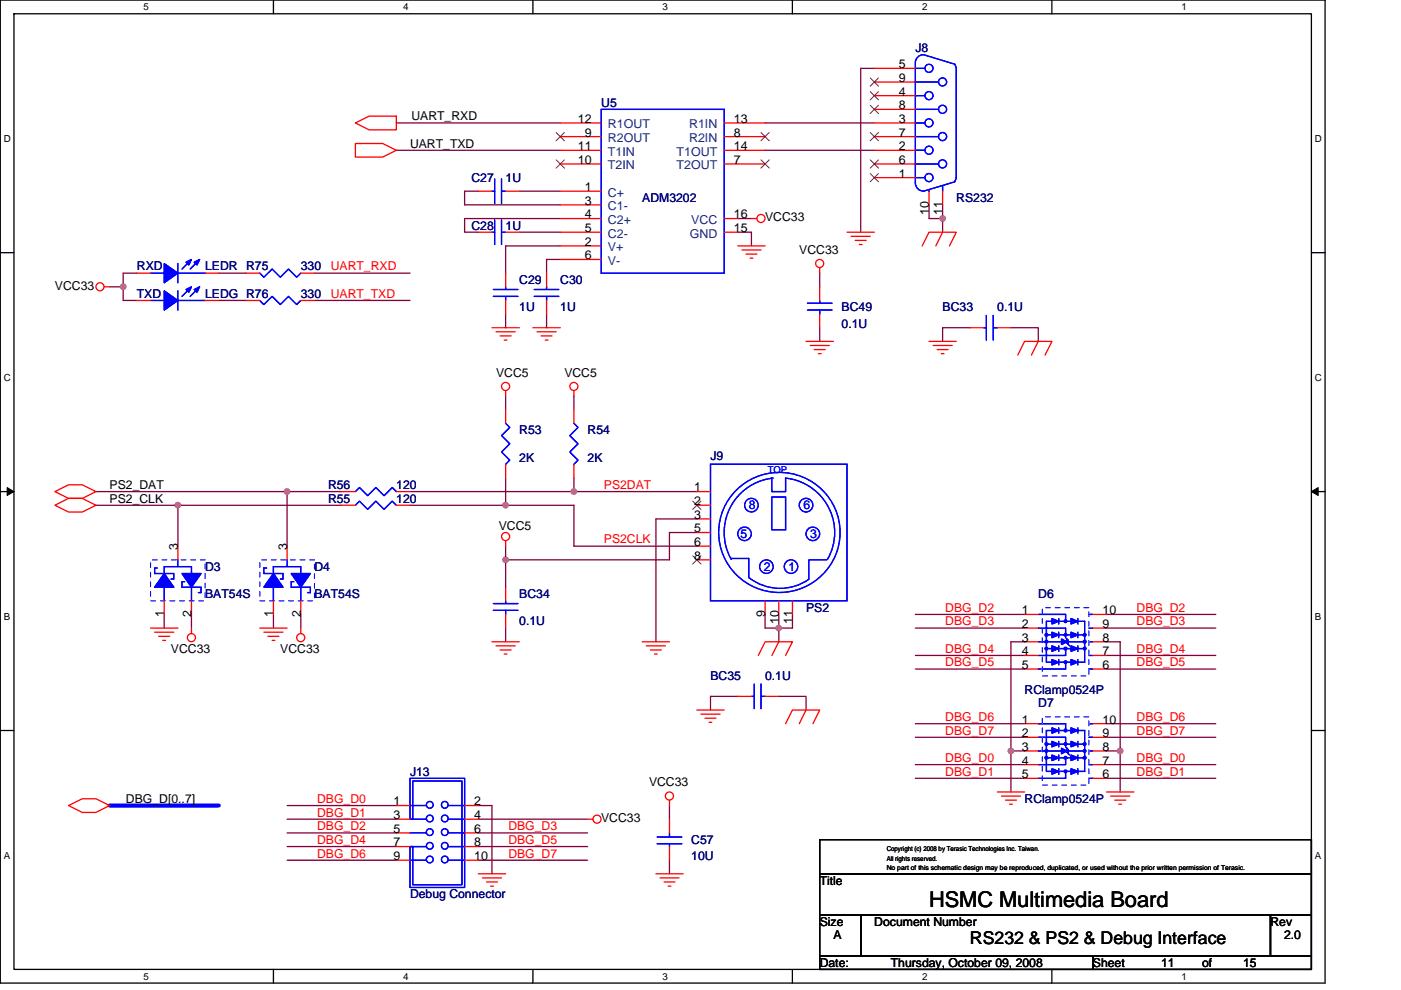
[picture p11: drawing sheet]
<svg xmlns="http://www.w3.org/2000/svg" width="297mm" height="210mm" viewBox="0 0 297 210" stroke-linecap="round" stroke-linejoin="round" font-family="sans-serif">
<path d="M.1 0h280.8v208.5h-280.8zM3 2.9h275v202.7h-275z" fill="none" stroke="#000" stroke-width=".28"/>
<g fill="#fff">
<path d="M30.5 .3h1.1v2.3h-1.1z"/>
<path d="M30.5 205.9h1.1v2.3h-1.1z"/>
</g>
<path d="M58 0v2.9M58 205.6v2.9" fill="none" stroke="#000" stroke-width=".28"/>
<g fill="#fff">
<path d="M85.5 .3h1.1v2.3h-1.1z"/>
<path d="M85.5 205.9h1.1v2.3h-1.1z"/>
</g>
<path d="M113 0v2.9M113 205.6v2.9" fill="none" stroke="#000" stroke-width=".28"/>
<g fill="#fff">
<path d="M140.5 .3h1.1v2.3h-1.1z"/>
<path d="M140.5 205.9h1.1v2.3h-1.1z"/>
</g>
<path d="M168 0v2.9M168 205.6v2.9" fill="none" stroke="#000" stroke-width=".28"/>
<g fill="#fff">
<path d="M195.5 .3h1.2v2.3h-1.2z"/>
<path d="M195.5 205.9h1.2v2.3h-1.2z"/>
</g>
<path d="M223 0v2.9M223 205.6v2.9" fill="none" stroke="#000" stroke-width=".28"/>
<g fill="#fff">
<path d="M250.5 .3h1.2v2.3h-1.2z"/>
<path d="M250.5 205.9h1.2v2.3h-1.2z"/>
<path d="M.8 28.3h1.5v2.3h-1.5z"/>
<path d="M278.8 28.3h1.5v2.3h-1.5z"/>
<path d="M.8 78.9h1.5v2.3h-1.5z"/>
<path d="M278.8 78.9h1.5v2.3h-1.5z"/>
</g>
<path d="M.1 53.6h2.9M278 53.6h2.9" fill="none" stroke="#000" stroke-width=".28"/>
<g fill="#fff">
<path d="M.8 129.6h1.4v2.3h-1.4z"/>
<path d="M278.8 129.6h1.4v2.3h-1.4z"/>
</g>
<path d="M.1 104.3h2.9M278 104.3h2.9" fill="none" stroke="#000" stroke-width=".28"/>
<path d="M1.5 103.4l1.5 .9-1.5 .8zM278 104.3l1.5-.9v1.7z" fill="#000" stroke="#000" stroke-width=".21"/>
<g fill="#fff">
<path d="M.8 180.3h1.4v2.3h-1.4z"/>
<path d="M278.8 180.3h1.4v2.3h-1.4z"/>
</g>
<path d="M.1 154.9h2.9M278 154.9h2.9M173.8 178.1h104.2v7.2h-104.2zM173.8 194h8.7v8.7h-8.7zM173.8 185.3h104.2v8.7h-104.2zM182.5 194h86.9v8.7h-86.9zM269.4 194h8.6v8.7h-8.6zM173.8 202.7h57.9v2.9h-57.9zM231.7 202.7h46.3v2.9h-46.3z" fill="none" stroke="#000" stroke-width=".28"/>
<g fill="none" stroke="#800040" stroke-width=".28">
<path d="M185.4 14.5h-2.9v34.8M84 26.1h34.8M84 31.9h34.8M162.2 26.1h23.2M162.2 31.9h23.2M29 57.9h-2.9v2.9M46.4 57.9h5.8M66.7 57.9h20.2M101.4 40.6h-2.9v2.9h20.3M110.1 49.3h8.7M110.1 40.6h8.7M118.8 46.4h-20.3v2.9h2.9"/>
<path d="M118.8 52.2h-11.6v5.7M118.8 55h-2.9v2.9M156.4 49.3h2.9v2.9M156.4 46.4h2.9M173.8 57.9v2.9M197 43.5v2.9h2.9M199.9 46.4v2.9M199.9 43.5v2.9M23.2 60.8h2.9M26.1 60.8v2.9h2.9M46.4 63.7h5.8M66.7 63.7h20.2"/>
<path d="M107.2 66.6v2.9M115.9 66.6v2.9M173.8 69.5v2.9M205.7 69.5h-5.8v2.9M214.3 69.5h5.8v2.9M107.2 84v2.9M121.7 84v2.9M20.3 104.3h40.6M20.3 107.2h17.4M37.7 107.2v8.6M37.7 107.2h34.8M60.9 104.3v11.5"/>
<path d="M60.9 104.3h11.6M86.9 107.2h20.3M86.9 104.3h34.8M107.2 115.8v2.9M107.2 118.7v5.8M107.2 107.2h14.5v8.6h26M107.2 101.4v5.8M121.7 104.3h26M121.7 101.4v2.9M147.7 110.1h-8.6v26M147.7 112.9h-5.8v5.8h-34.7M34.8 130.3v2.9"/>
<path d="M40.6 130.3v2.9M58 130.3v2.9M63.8 130.3v2.9M107.2 133.2v2.9M162.2 130.3v2.9h2.9M165.1 133.2v2.9M165.1 130.3v2.9M168 130.3v2.9h-2.9M194.1 130.3h23.1M194.1 133.2h23.1M194.1 139h23.1M217.2 136.1h-2.9v23.2"/>
<path d="M234.6 136.1h2.9v23.2M234.6 130.3h23.2M234.6 133.2h23.2M234.6 139h23.2M156.4 147.7h-5.8v2.9M165.1 147.7h5.8v2.9M194.1 141.9h23.1M194.1 156.4h23.1M194.1 153.5h23.1M214.3 159.3h2.9M214.3 159.3v8.7M234.6 159.3h2.9"/>
<path d="M234.6 141.9h23.2M234.6 156.4h23.2M234.6 153.5h23.2M237.5 159.3v8.7M60.9 170.9h23.1M60.9 176.7h23.1M60.9 179.6h23.1M60.9 173.8h23.1M101.4 170.9h2.9v14.4M101.4 173.8h23.2M101.4 176.7h23.2M101.4 179.6h23.2"/>
<path d="M141.9 170.9v2.9M194.1 162.2h23.1M194.1 165.1h23.1M234.6 162.2h23.2M234.6 165.1h23.2M60.9 182.5h23.1M101.4 182.5h23.2M141.9 182.5v2.8"/>
</g>
<g fill="#f0f" stroke="#f0f" stroke-width=".28">
<circle cx="60.9" cy="104.3" r=".57"/>
<circle cx="37.7" cy="107.1" r=".57"/>
<circle cx="107.2" cy="107.1" r=".57"/>
<circle cx="165.1" cy="133.2" r=".57"/>
<circle cx="121.7" cy="104.3" r=".57"/>
<circle cx="199.9" cy="46.3" r=".57"/>
<circle cx="107.2" cy="118.7" r=".57"/>
<circle cx="26.1" cy="60.8" r=".57"/>
<circle cx="214.3" cy="159.3" r=".57"/>
<circle cx="237.5" cy="159.3" r=".57"/>
</g>
<path d="M23.2 170.9h23.2" fill="none" stroke="#00f" stroke-width=".87"/>
<g fill="none" stroke="#f00" stroke-width=".28">
<path d="M185.4 14.5h8.7M185.4 17.4h8.7M75.4 26.1l2.8-1.5h5.8v2.9h-5.8zM75.4 30.4h5.7l2.9 1.5-2.9 1.4h-5.7zM118.8 26.1h8.7M118.8 29h8.7M118.8 31.9h8.7M118.8 34.8h8.7M153.5 26.1h8.7M153.5 29h8.7M153.5 31.9h8.7M153.5 34.8h8.7"/>
<path d="M185.4 26.1h8.7M185.4 29h8.7M185.4 31.9h8.7M185.4 34.8h8.7M185.4 20.3h8.7M185.4 23.2h8.7M185.4 37.7h8.7M29 57.9h2.9M43.5 57.9h2.9M52.2 57.9h2.9M63.8 57.9h2.9M101.4 40.6h2.9"/>
<path d="M101.4 49.3h2.9M107.2 40.6h2.9M107.2 49.3h2.9M107.2 57.9v2.9M115.9 57.9v2.9M118.8 40.6h8.7M118.8 49.3h8.7M118.8 43.5h8.7M118.8 46.4h8.7M118.8 52.2h8.7M118.8 55h8.7M153.5 49.3h2.9"/>
<path d="M153.5 46.4h2.9M156.4 52.2h5.8M157.3 53h4.1M158.2 53.9h2.3M159 54.8h.6M159.3 46.4h1.2M173.8 56.8v1.1M179.6 49.3h5.8M180.5 50.1h4M181.3 51h2.3M182.2 51.9h.6M195.5 52.2l1.5-2.9h5.8l-1.5 2.9"/>
<path d="M197 40.6v2.9M199.9 49.3l-1.5 2.9M199.9 40.6v2.9M22.1 60.8h1.1M29 63.7h2.9M43.5 63.7h2.9M52.2 63.7h2.9M63.8 63.7h2.9M104.3 69.5h5.8M105.2 70.4h4M106 71.2h2.4M106.9 72.1h.6"/>
<path d="M107.2 63.7v2.9M113 69.5h5.8M113.9 70.4h4M114.7 71.2h2.3M115.6 72.1h.6M115.9 63.7v2.9M170.9 72.4h5.8M171.8 73.3h4M172.6 74.1h2.4M173.5 75h.6M173.8 60.8v2.9M173.8 66.6v2.9"/>
<path d="M197 72.4h5.8M197.8 73.3h4.1M198.7 74.1h2.3M199.6 75h.5M205.7 69.5h2.9M211.5 69.5h2.8M215.8 75.3l1.4-2.9h5.8l-1.4 2.9M220.1 72.4l-1.4 2.9M107.2 82.8v1.2M107.2 86.9v2.9M107.2 98.5v2.9M121.7 82.8v1.2"/>
<path d="M121.7 86.9v2.9M121.7 98.5v2.9M11.6 104.3l2.9-1.5h2.9l2.9 1.5-2.9 1.4h-2.9zM11.6 107.2l2.9-1.5h2.9l2.9 1.5-2.9 1.4h-2.9zM37.7 115.8v2.9M60.9 115.8v2.9M72.5 104.3h2.9M72.5 107.2h2.9M84 104.3h2.9M84 107.2h2.9M107.2 114.7v1.1M147.7 104.3h2.9"/>
<path d="M147.7 110.1h2.9M147.7 112.9h2.9M147.7 115.8h2.9M147.7 107.2h2.9M147.7 118.7h2.9M31.9 133.2h5.8M32.8 134.1h4M33.7 135h2.3M34.5 135.8h.6M34.8 127.4v2.9M40.6 133.2v1.2M40.6 127.4v2.9"/>
<path d="M55.1 133.2h5.8M55.9 134.1h4.1M56.8 135h2.3M57.7 135.8h.6M58 127.4v2.9M63.8 133.2v1.2M63.8 127.4v2.9M104.3 136.1h5.8M105.2 137h4M106 137.9h2.4M106.9 138.7h.6M107.2 124.5v2.9"/>
<path d="M107.2 130.3v2.9M136.2 136.1h5.7M137 137h4.1M137.9 137.9h2.3M138.8 138.7h.5M160.8 139l1.4-2.9h5.8l-1.4 2.9M162.2 127.4v2.9M165.1 136.1l-1.4 2.9M165.1 127.4v2.9M168 127.4v2.9M217.2 130.3h2.9M217.2 136.1h2.9"/>
<path d="M217.2 139h2.9M217.2 133.2h2.9M231.7 130.3h2.9M231.7 136.1h2.9M231.7 139h2.9M231.7 133.2h2.9M147.7 150.6h5.8M148.6 151.5h4.1M149.5 152.3h2.3M150.3 153.2h.6M156.4 147.7h2.9M162.2 147.7h2.9"/>
<path d="M166.6 153.5l1.4-2.9h5.8l-1.4 2.9M170.9 150.6l-1.4 2.9M217.2 141.9h2.9M217.2 153.5h2.9M217.2 159.3h2.9M217.2 156.4h2.9M231.7 141.9h2.9M231.7 153.5h2.9M231.7 159.3h2.9M231.7 156.4h2.9M14.5 170.9l2.9-1.5h2.9l2.9 1.5-2.9 1.4h-2.9zM84 170.9h2.9"/>
<path d="M84 173.8h2.9M84 176.7h2.9M84 179.6h2.9M98.5 170.9h2.9M98.5 173.8h2.9M98.5 176.7h2.9M98.5 179.6h2.9M124.6 173.8h1.1M141.9 169.7v1.2M141.9 173.8v2.9M141.9 179.6v2.9M211.5 168h5.7"/>
<path d="M212.3 168.8h4.1M213.2 169.7h2.3M214.1 170.6h.5M217.2 162.2h2.9M217.2 165.1h2.9M231.7 162.2h2.9M231.7 165.1h2.9M234.6 168h5.8M235.5 168.8h4M236.3 169.7h2.4M237.2 170.6h.6M84 182.5h2.9"/>
<path d="M98.5 182.5h2.9M101.4 185.3h5.8M102.3 186.2h4M103.1 187.1h2.4M104 188h.6M139.1 185.3h5.7M139.9 186.2h4.1M140.8 187.1h2.3M141.7 188h.5"/>
<circle cx="161.3" cy="46.3" r=".86"/>
<circle cx="173.8" cy="55.9" r=".86"/>
<circle cx="21.2" cy="60.8" r=".86"/>
<circle cx="107.2" cy="82" r=".86"/>
<circle cx="121.7" cy="82" r=".86"/>
<circle cx="107.2" cy="113.8" r=".86"/>
<circle cx="40.6" cy="135.2" r=".86"/>
<circle cx="63.8" cy="135.2" r=".86"/>
<circle cx="126.6" cy="173.7" r=".86"/>
<circle cx="141.9" cy="168.8" r=".86"/>
</g>
<g fill="none" stroke="#00f" stroke-width=".28">
<path d="M194.1 17.4h4.9M194.1 14.5h2M194.1 13.3v25.5a1.76 1.76 0 0 0 1.7 1.8l6.7-2.1M194.1 13.3a1.71 1.71 0 0 1 1.7-1.7l6.7 2M202.4 13.7l.3 .8M202.8 14.5v23.2M104.9 38v5.2M106.3 38v5.2M127.5 23.2h26v34.7h-26zM194.1 23.2h4.9M194.1 29h4.9M194.1 34.8h4.9"/>
<path d="M194.1 20.3h2M194.1 26.1h2M194.1 31.9h2M194.1 37.7h2M199.9 39.4v1.2M202.7 37.7l-.3 .8M31.9 57.9h2.9M37.7 55.9v4.1M37.7 57.9h5.8M40.3 55.3l-1.7 1.8M42.1 55.3l-1.8 1.8M55.1 57.9l.8 .9 1.8-1.7 1.7 1.7 1.8-1.7 1.7 1.7 .9-.9"/>
<path d="M104.3 40.6h.6M104.3 49.3h.6M104.9 46.7v5.2M106.3 40.6h.9M106.3 49.3h.9M106.3 46.7v5.2M197 40.3v.3M31.9 63.7h2.9M37.7 61.7v4.1M37.7 63.7h5.8M40.3 61.1l-1.7 1.8M42.1 61.1l-1.8 1.8"/>
<path d="M55.1 63.7l.8 .9 1.8-1.7 1.7 1.7 1.8-1.7 1.7 1.7 .9-.9M104.6 62.9h5.2M104.6 61.4h5.2M107.2 60.8v.6M107.2 62.9v.8M113.3 62.9h5.2M113.3 61.4h5.2M115.9 60.8v.6M115.9 62.9v.8M171.2 65.8h5.2M171.2 64.3h5.2M173.8 63.7v.6"/>
<path d="M173.8 65.8v.8M208.6 69.5h.5M209.1 66.9v5.2M210.6 69.5h.9M210.6 66.9v5.2M107.2 89.8l.9 .9-1.8 1.7 1.8 1.7-1.8 1.8 1.8 1.7-.9 .9M121.7 89.8l.9 .9-1.8 1.7 1.8 1.7-1.8 1.8 1.8 1.7-.9 .9M150.6 98.5h29v28.9h-29zM37.7 118.7v1.5M60.9 118.7v1.5M75.4 104.3l.8-.9 1.8 1.7 1.7-1.7 1.7 1.7 1.8-1.7 .8 .9M75.4 107.2l.8-.9 1.8 1.7 1.7-1.7 1.7 1.7 1.8-1.7 .8 .9"/>
<path d="M155 118.4h3.7v4.1a10.7 10.7 0 0 0 12.8 .4M155.7 104.4a12.8 12.8 0 0 1 20.2 1.4 12.8 12.8 0 0 1-6.6 19.2 12.8 12.8 0 0 1-14.8-5 12.8 12.8 0 0 1 1.2-15.6zM163.7 105.4h2.9v7h-2.9zM163.7 101.4v2.9h2.9v-2.9M163.9 101.4a11.6 11.6 0 0 0-8.9 17.3M165.1 104.3h.1M166.6 101.4a11.6 11.6 0 0 1 8.8 17.3M175.3 118.7h-3.8v4.1M33.4 120.5h-.6v1.1h4v1.2h-.5M34.8 124.5v2.9M39.2 123.4h-.6v1.1h4v1.2h-.5M40.6 121.6v-1.4h-5.8v1.4"/>
<path d="M40.6 124.5v2.9M56.5 120.5h-.6v1.1h4.1v1.2h-.6M58 124.5v2.9M62.3 123.4h-.6v1.1h4.1v1.2h-.6M63.8 121.6v-1.4h-5.8v1.4M63.8 124.5v2.9M104.6 129.5h5.2M104.6 128h5.2M107.2 127.4v.6M107.2 129.5v.8M220.1 133.2h5.8v1.5M220.1 136.1h5.2"/>
<path d="M220.1 130.3h5.8v1.5M221.9 134.7h4M221.9 137.6h4M224.5 137v1.2M224.5 139.9v1.1M224.5 134.1v1.2M224.5 131.2v1.2M225.9 135.3l.6 .5v.9M225.9 131.8h4.1v8.7h-4.1M225.9 137.6v1.4h-5.8M225.9 131.8h-4v8.7h4M225.9 137.6h4.1"/>
<path d="M225.9 134.7h4.1M226.2 135.5v.9l.6 .6M226.5 136.1h3.5M228.5 139.9v1.1M228.5 137v1.2M228.5 134.1v1.2M228.5 131.2v1.2M230.8 139h.9M230.8 136.1h.9M230.8 133.2h.9M230.8 130.3h.9M159.3 147.7h.6"/>
<path d="M159.9 145.1v5.2M161.4 145.1v5.2M161.4 147.7h.8M220.1 156.4h5.8v1.4M220.1 159.3h5.2M220.1 153.5h5.8v1.4M221.9 157.8h4M224.5 157.2v1.2M224.5 154.4v1.1M225.9 158.4l.6 .6v.9M225.9 154.9h4.1v8.7h-4.1M225.9 140.5v1.4h-5.8"/>
<path d="M225.9 154.9h-4v8.7h4M225.9 157.8h4.1M226.2 158.7v.9l.6 .5M226.5 159.3h3.5M228.5 157.2v1.2M228.5 154.4v1.1M230.8 141.9h.9M230.8 159.3h.9M230.8 156.4h.9M230.8 153.5h.9M86.9 165.1h11.6v23.1h-11.6v-8.6h.6v8.1h10.4v-22h-10.4v8.1h-.6zM86.9 170.9h3.5"/>
<path d="M86.9 173.8h3.5M86.9 179.6h3.5M86.9 176.7h3.5M95 173.8h3.5M95 179.6h3.5M95 176.7h3.5M95 170.9h3.5M139.3 177.5h5.3M139.3 179h5.3M141.9 179v.6M141.9 176.7v.8M221.9 160.7h4"/>
<path d="M224.5 160.1v1.2M224.5 163v1.2M225.9 160.7v1.5h-5.8M225.9 163.6v1.5h-5.8M225.9 160.7h4.1M228.5 163v1.2M228.5 160.1v1.2M230.8 165.1h.9M230.8 162.2h.9M86.9 182.5h3.5M95 182.5h3.5"/>
<circle cx="197" cy="14.5" r=".86"/>
<circle cx="199.8" cy="17.4" r=".86"/>
<circle cx="197" cy="20.3" r=".86"/>
<circle cx="197" cy="26.1" r=".86"/>
<circle cx="197" cy="37.7" r=".86"/>
<circle cx="197" cy="31.9" r=".86"/>
<circle cx="199.8" cy="29" r=".86"/>
<circle cx="199.8" cy="34.8" r=".86"/>
<circle cx="199.8" cy="23.2" r=".86"/>
<circle cx="157.9" cy="113.2" r="1.43"/>
<circle cx="159.3" cy="107.1" r="1.44"/>
<circle cx="170.9" cy="107.1" r="1.44"/>
<circle cx="172.3" cy="113.2" r="1.43"/>
<circle cx="162.5" cy="120.2" r="1.44"/>
<circle cx="167.7" cy="120.2" r="1.44"/>
<circle cx="91.1" cy="170.7" r=".72"/>
<circle cx="91.1" cy="173.6" r=".72"/>
<circle cx="91.1" cy="176.5" r=".72"/>
<circle cx="91.1" cy="179.4" r=".72"/>
<circle cx="94.3" cy="173.6" r=".72"/>
<circle cx="94.3" cy="170.7" r=".72"/>
<circle cx="94.3" cy="179.4" r=".71"/>
<circle cx="94.3" cy="176.5" r=".71"/>
<circle cx="91.1" cy="182.3" r=".72"/>
<circle cx="94.3" cy="182.3" r=".71"/>
</g>
<path d="M31.9 118.7h11.6v8.7h-11.6zM55.1 118.7h11.6v8.7h-11.6zM221 128.9h9.8v14.5h-9.8zM221 152h9.8v14.5h-9.8z" fill="none" stroke="#fff" stroke-width=".21" stroke-dasharray="1 1 1 1 1 1 1 1"/>
<path d="M31.9 118.7h11.6v8.7h-11.6zM55.1 118.7h11.6v8.7h-11.6zM221 128.9h9.8v14.5h-9.8zM221 152h9.8v14.5h-9.8z" fill="none" stroke="#00f" stroke-width=".21" stroke-dasharray="1 1 1 1 1 1 1 1"/>
<g fill="#00f" stroke="#00f" stroke-width=".28">
<path d="M34.8 121.6l2 2.9h-4z" fill-rule="evenodd"/>
<path d="M38.6 121.6h4l-2 2.9z" fill-rule="evenodd"/>
<path d="M34.8 121.6l2 2.9h-4z" fill-rule="evenodd"/>
<path d="M38.6 121.6h4l-2 2.9z" fill-rule="evenodd"/>
<path d="M227.1 137l1.4 .6-1.4 .6z" fill-rule="evenodd"/>
<path d="M223 137l1.5 .6-1.5 .6z" fill-rule="evenodd"/>
<path d="M227.1 139.9l1.4 .6-1.4 .5z" fill-rule="evenodd"/>
<path d="M223 139.9l1.5 .6-1.5 .5z" fill-rule="evenodd"/>
<path d="M225.1 135.5l1.1 .6-1.1 .6z" fill-rule="evenodd"/>
<path d="M227.1 134.1l1.4 .6-1.4 .6z" fill-rule="evenodd"/>
<path d="M223 134.1l1.5 .6-1.5 .6z" fill-rule="evenodd"/>
<path d="M223 131.2l1.5 .6-1.5 .6z" fill-rule="evenodd"/>
<path d="M227.1 131.2l1.4 .6-1.4 .6z" fill-rule="evenodd"/>
<path d="M227.1 137l1.4 .6-1.4 .6z" fill-rule="evenodd"/>
<path d="M223 137l1.5 .6-1.5 .6z" fill-rule="evenodd"/>
<path d="M227.1 139.9l1.4 .6-1.4 .5z" fill-rule="evenodd"/>
<path d="M223 139.9l1.5 .6-1.5 .5z" fill-rule="evenodd"/>
<path d="M225.1 135.5l1.1 .6-1.1 .6z" fill-rule="evenodd"/>
<path d="M227.1 134.1l1.4 .6-1.4 .6z" fill-rule="evenodd"/>
<path d="M223 134.1l1.5 .6-1.5 .6z" fill-rule="evenodd"/>
<path d="M223 131.2l1.5 .6-1.5 .6z" fill-rule="evenodd"/>
<path d="M227.1 131.2l1.4 .6-1.4 .6z" fill-rule="evenodd"/>
<path d="M34.8 55.9l2.9 2-2.9 2.1z" fill-rule="evenodd"/>
<path d="M41.2 55.6l1.1-.6-.5 1.2z" fill-rule="evenodd"/>
<path d="M39.5 55.6l1.1-.6-.6 1.2z" fill-rule="evenodd"/>
<path d="M34.8 55.9l2.9 2-2.9 2.1z" fill-rule="evenodd"/>
<path d="M41.2 55.6l1.1-.6-.5 1.2z" fill-rule="evenodd"/>
<path d="M39.5 55.6l1.1-.6-.6 1.2z" fill-rule="evenodd"/>
<path d="M34.8 61.7l2.9 2-2.9 2.1z" fill-rule="evenodd"/>
<path d="M41.2 61.4l1.1-.6-.5 1.2z" fill-rule="evenodd"/>
<path d="M39.5 61.4l1.1-.6-.6 1.2z" fill-rule="evenodd"/>
<path d="M34.8 61.7l2.9 2-2.9 2.1z" fill-rule="evenodd"/>
<path d="M41.2 61.4l1.1-.6-.5 1.2z" fill-rule="evenodd"/>
<path d="M39.5 61.4l1.1-.6-.6 1.2z" fill-rule="evenodd"/>
<path d="M227.1 160.1l1.4 .6-1.4 .6z" fill-rule="evenodd"/>
<path d="M223 160.1l1.5 .6-1.5 .6z" fill-rule="evenodd"/>
<path d="M227.1 163l1.4 .6-1.4 .6z" fill-rule="evenodd"/>
<path d="M223 163l1.5 .6-1.5 .6z" fill-rule="evenodd"/>
<path d="M225.1 158.7l1.1 .6-1.1 .6z" fill-rule="evenodd"/>
<path d="M227.1 157.2l1.4 .6-1.4 .6z" fill-rule="evenodd"/>
<path d="M223 157.2l1.5 .6-1.5 .6z" fill-rule="evenodd"/>
<path d="M223 154.4l1.5 .5-1.5 .6z" fill-rule="evenodd"/>
<path d="M227.1 154.4l1.4 .5-1.4 .6z" fill-rule="evenodd"/>
<path d="M227.1 160.1l1.4 .6-1.4 .6z" fill-rule="evenodd"/>
<path d="M223 160.1l1.5 .6-1.5 .6z" fill-rule="evenodd"/>
<path d="M227.1 163l1.4 .6-1.4 .6z" fill-rule="evenodd"/>
<path d="M223 163l1.5 .6-1.5 .6z" fill-rule="evenodd"/>
<path d="M225.1 158.7l1.1 .6-1.1 .6z" fill-rule="evenodd"/>
<path d="M227.1 157.2l1.4 .6-1.4 .6z" fill-rule="evenodd"/>
<path d="M223 157.2l1.5 .6-1.5 .6z" fill-rule="evenodd"/>
<path d="M223 154.4l1.5 .5-1.5 .6z" fill-rule="evenodd"/>
<path d="M227.1 154.4l1.4 .5-1.4 .6z" fill-rule="evenodd"/>
<path d="M58 121.6l2 2.9h-4.1z" fill-rule="evenodd"/>
<path d="M61.7 121.6h4.1l-2 2.9z" fill-rule="evenodd"/>
<path d="M58 121.6l2 2.9h-4.1z" fill-rule="evenodd"/>
<path d="M61.7 121.6h4.1l-2 2.9z" fill-rule="evenodd"/>
<circle cx="225.9" cy="140.4" r=".28"/>
<circle cx="230" cy="137.6" r=".28"/>
<circle cx="225.9" cy="137.6" r=".28"/>
<circle cx="221.9" cy="137.6" r=".28"/>
<circle cx="221.9" cy="136.1" r=".28"/>
<circle cx="230" cy="136.1" r=".28"/>
<circle cx="230" cy="134.7" r=".28"/>
<circle cx="221.9" cy="134.7" r=".28"/>
<circle cx="225.9" cy="134.7" r=".28"/>
<circle cx="225.9" cy="131.8" r=".28"/>
<circle cx="225.9" cy="163.6" r=".28"/>
<circle cx="230" cy="160.7" r=".28"/>
<circle cx="225.9" cy="160.7" r=".28"/>
<circle cx="221.9" cy="160.7" r=".28"/>
<circle cx="221.9" cy="159.3" r=".28"/>
<circle cx="230" cy="159.3" r=".28"/>
<circle cx="230" cy="157.8" r=".28"/>
<circle cx="221.9" cy="157.8" r=".28"/>
<circle cx="225.9" cy="157.8" r=".28"/>
<circle cx="225.9" cy="154.9" r=".28"/>
</g>
<g fill="none" stroke="#804000" stroke-width=".21">
<path d="M184.5 16.5l1.8 1.8M184.5 19.4l1.8 1.8M186.2 16.5l-1.7 1.8M186.2 19.4l-1.7 1.8M117.9 33.9l1.8 1.8M117.9 28.1l1.8 1.8M119.7 33.9l-1.8 1.8M119.7 28.1l-1.8 1.8M161.4 28.1l1.7 1.8M161.4 33.9l1.7 1.8M163.1 28.1l-1.8 1.8M163.1 33.9l-1.8 1.8"/>
<path d="M184.5 22.3l1.8 1.8M184.5 28.1l1.8 1.8M184.5 33.9l1.8 1.8M184.5 36.8l1.8 1.8M186.2 22.3l-1.7 1.8M186.2 28.1l-1.7 1.8M186.2 33.9l-1.7 1.8M186.2 36.8l-1.7 1.8M146.9 106.3l1.7 1.8M146.9 117.9l1.7 1.7M148.6 106.3l-1.7 1.8M148.6 117.9l-1.7 1.7"/>
</g>
<text font-size="4.6" x="197" y="192.4">HSMC Multimedia Board</text>
<text font-size="3.7" x="205.7" y="200.3">RS232 &amp; PS2 &amp; Debug Interface</text>
<g font-size="2.6" fill="#000080">
<text x="194.1" y="11">J8</text>
<text x="127.5" y="22.6">U5</text>
<text x="100" y="38.5">C27</text>
<text x="107.2" y="38.5">1U</text>
<text x="136.2" y="42.9">ADM3202</text>
<text x="202.8" y="42.9">RS232</text>
<text x="100" y="48.7">C28</text>
<text x="107.2" y="48.7">1U</text>
<text x="29" y="57.4">RXD</text>
<text x="43.5" y="57.4">LEDR R75</text>
<text x="63.8" y="57.4">330</text>
<text x="29" y="63.2">TXD</text>
<text x="43.5" y="63.2">LEDG R76</text>
<text x="63.8" y="63.2">330</text>
<text x="110.1" y="60.3">C29</text>
<text x="118.8" y="60.3">C30</text>
<text x="110.1" y="66.1">1U</text>
<text x="118.8" y="66.1">1U</text>
<text x="178.4" y="66.1">BC49</text>
<text x="178.4" y="69.5">0.1U</text>
<text x="199.9" y="66.1">BC33</text>
<text x="211.5" y="66.1">0.1U</text>
<text x="110.1" y="92.1">R53</text>
<text x="124.6" y="92.1">R54</text>
<text x="110.1" y="97.9">2K</text>
<text x="124.6" y="97.9">2K</text>
<text x="150.6" y="97.6">J9</text>
<text x="69.6" y="103.7">R56</text>
<text x="69.6" y="106.6">R55</text>
<text x="84" y="103.7">120</text>
<text x="84" y="106.6">120</text>
<text x="43.5" y="121.1">D3</text>
<text x="66.7" y="121.1">D4</text>
<text x="43.5" y="126.9">BAT54S</text>
<text x="66.7" y="126.9">BAT54S</text>
<text x="110.1" y="126.9">BC34</text>
<text x="170.9" y="129.8">PS2</text>
<text x="220.1" y="126.9">D6</text>
<text x="110.1" y="132.7">0.1U</text>
<text x="150.6" y="144.2">BC35</text>
<text x="162.2" y="144.2">0.1U</text>
<text x="217.2" y="147.1">RClamp0524P</text>
<text x="220.1" y="150">D7</text>
<text x="86.9" y="164.5">J13</text>
<text x="217.2" y="170.3">RClamp0524P</text>
<text x="146.6" y="179">C57</text>
<text x="146.6" y="182.5">10U</text>
<text x="86.9" y="190.6">Debug Connector</text>
</g>
<g font-size="2.6">
<text x="190.6" y="14.5">5</text>
<text x="190.6" y="17.4">9</text>
<text x="190.6" y="20.3">4</text>
<text x="190.6" y="23.2">8</text>
<text x="87.2" y="25.5">UART_RXD</text>
<text x="122.5" y="26.1">12</text>
<text x="124" y="29">9</text>
<text x="155.6" y="26.1">13</text>
<text x="155.6" y="29">8</text>
<text x="190.6" y="26.1">3</text>
<text x="190.6" y="29">7</text>
<text x="86.9" y="31.3">UART_TXD</text>
<text x="122.5" y="31.9">11</text>
<text x="122.5" y="34.8">10</text>
<text x="155.6" y="31.9">14</text>
<text x="155.6" y="34.8">7</text>
<text x="190.6" y="31.9">2</text>
<text x="190.6" y="34.8">6</text>
<text x="124" y="40.5">1</text>
<text x="190.6" y="37.7">1</text>
<text x="124" y="43.4">3</text>
<text x="124" y="46.3">4</text>
<text x="155.6" y="46.3">16</text>
<text x="162.2" y="46.9">VCC33</text>
<text x="197" y="45.5" transform="rotate(-90 197 45.5)">10</text>
<text x="199.8" y="45.5" transform="rotate(-90 199.8 45.5)">11</text>
<text x="124" y="49.2">5</text>
<text x="124" y="52.1">2</text>
<text x="155.6" y="49.2">15</text>
<text x="169.5" y="53.9">VCC33</text>
<text x="124" y="55">6</text>
<text x="11.6" y="61.4">VCC33</text>
<text x="105.2" y="79.9">VCC5</text>
<text x="119.7" y="79.9">VCC5</text>
<text x="23.2" y="103.7">PS2_DAT</text>
<text x="23.2" y="106.6">PS2_CLK</text>
<text x="147.1" y="107.1">2</text>
<text x="147.1" y="104.2">1</text>
<text x="105.7" y="112.4">VCC5</text>
<text x="147.1" y="110">3</text>
<text x="147.1" y="112.9">5</text>
<text x="37.7" y="116.7" transform="rotate(-90 37.7 116.7)">3</text>
<text x="60.9" y="116.7" transform="rotate(-90 60.9 116.7)">3</text>
<text x="147.1" y="115.8">6</text>
<text x="147.1" y="118.7">8</text>
<text x="34.8" y="130.9" transform="rotate(-90 34.8 130.9)">1</text>
<text x="40.6" y="130.9" transform="rotate(-90 40.6 130.9)">2</text>
<text x="58" y="130.9" transform="rotate(-90 58 130.9)">1</text>
<text x="63.8" y="130.9" transform="rotate(-90 63.8 130.9)">2</text>
<text x="162.2" y="130.9" transform="rotate(-90 162.2 130.9)">9</text>
<text x="216.6" y="130.3">1</text>
<text x="233.7" y="130.3">10</text>
<text x="165.1" y="132.4" transform="rotate(-90 165.1 132.4)">10</text>
<text x="168" y="132.4" transform="rotate(-90 168 132.4)">11</text>
<text x="216.6" y="136.1">3</text>
<text x="216.6" y="133.2">2</text>
<text x="233.7" y="136.1">8</text>
<text x="233.7" y="133.2">9</text>
<text x="36.3" y="138.5">VCC33</text>
<text x="59.4" y="138.5">VCC33</text>
<text x="216.6" y="139">4</text>
<text x="216.6" y="141.9">5</text>
<text x="233.7" y="141.9">6</text>
<text x="233.7" y="139">7</text>
<text x="216.6" y="153.5">1</text>
<text x="233.7" y="153.5">10</text>
<text x="216.6" y="159.3">3</text>
<text x="216.6" y="156.4">2</text>
<text x="233.7" y="159.3">8</text>
<text x="233.7" y="156.4">9</text>
<text x="137.6" y="166.8">VCC33</text>
<text x="216.6" y="162.2">4</text>
<text x="216.6" y="165.1">5</text>
<text x="233.7" y="165.1">6</text>
<text x="233.7" y="162.2">7</text>
<text x="26.7" y="170.3">DBG_D[0..7]</text>
<text x="83.4" y="170.8">1</text>
<text x="83.4" y="173.7">3</text>
<text x="100.5" y="170.8">2</text>
<text x="100.5" y="173.7">4</text>
<text x="83.4" y="176.6">5</text>
<text x="83.4" y="179.5">7</text>
<text x="100.5" y="176.6">6</text>
<text x="100.5" y="179.5">8</text>
<text x="127.5" y="174.3">VCC33</text>
<text x="83.4" y="182.4">9</text>
<text x="100.5" y="182.4">10</text>
<text x="173.8" y="187.7">Title</text>
<text x="173.8" y="196.4">Size</text>
<text x="185.4" y="196.4">Document Number</text>
<text x="269.4" y="196.4">Rev</text>
<text x="176.7" y="199.3">A</text>
<text x="272.2" y="199.3">2.0</text>
<text x="173.8" y="205">Date:</text>
<text x="188.9" y="205">Thursday, October 09, 2008</text>
<text x="231.7" y="205">Sheet</text>
<text x="246.2" y="205">11</text>
<text x="254.9" y="205">of</text>
<text x="263.6" y="205">15</text>
</g>
<g font-size="2.6" fill="#004080">
<text x="128.9" y="27.2">R1OUT</text>
<text x="146.1" y="27.2">R1IN</text>
<text x="128.9" y="33">T1IN</text>
<text x="128.9" y="35.9">T2IN</text>
<text x="128.9" y="30.1">R2OUT</text>
<text x="143.5" y="33">T1OUT</text>
<text x="143.5" y="35.9">T2OUT</text>
<text x="146.1" y="30.1">R2IN</text>
<text x="128.9" y="41.7">C+</text>
<text x="128.9" y="44.6">C1-</text>
<text x="128.9" y="47.5">C2+</text>
<text x="146.5" y="47.5">VCC</text>
<text x="128.9" y="50.4">C2-</text>
<text x="128.9" y="53.3">V+</text>
<text x="146.2" y="50.4">GND</text>
<text x="128.9" y="56.2">V-</text>
</g>
<g font-size="2.6" fill="#f00">
<text x="70.1" y="57.4">UART_RXD</text>
<text x="70.1" y="63.2">UART_TXD</text>
<text x="128" y="103.7">PS2DAT</text>
<text x="128" y="115.3">PS2CLK</text>
<text x="200.4" y="129.8">DBG_D2</text>
<text x="241" y="129.8">DBG_D2</text>
<text x="200.4" y="132.7">DBG_D3</text>
<text x="241" y="132.7">DBG_D3</text>
<text x="200.4" y="138.5">DBG_D4</text>
<text x="200.4" y="141.3">DBG_D5</text>
<text x="241" y="138.5">DBG_D4</text>
<text x="241" y="141.3">DBG_D5</text>
<text x="200.4" y="155.8">DBG_D7</text>
<text x="200.4" y="152.9">DBG_D6</text>
<text x="241" y="155.8">DBG_D7</text>
<text x="241" y="152.9">DBG_D6</text>
<text x="200.4" y="161.6">DBG_D0</text>
<text x="241" y="161.6">DBG_D0</text>
<text x="200.4" y="164.5">DBG_D1</text>
<text x="241" y="164.5">DBG_D1</text>
<text x="67.2" y="170.3">DBG_D0</text>
<text x="67.2" y="173.2">DBG_D1</text>
<text x="67.2" y="176.1">DBG_D2</text>
<text x="67.2" y="179">DBG_D4</text>
<text x="107.8" y="176.1">DBG_D3</text>
<text x="107.8" y="179">DBG_D5</text>
<text x="67.2" y="181.9">DBG_D6</text>
<text x="107.8" y="181.9">DBG_D7</text>
</g>
<g font-size="2.6" fill="#00f">
<text x="158.7" y="108">8</text>
<text x="170.3" y="108">6</text>
<text x="157" y="114.1">5</text>
<text x="171.8" y="114.1">3</text>
<text x="161.9" y="121.1">2</text>
<text x="167.1" y="121.1">1</text>
</g>
<g font-size="2.1">
<text x="30.5" y="2.2">5</text>
<text x="85.5" y="2.2">4</text>
<text x="140.5" y="2.2">3</text>
<text x="195.5" y="2.2">2</text>
<text x="250.5" y="2.2">1</text>
<text x=".8" y="30.1">D</text>
<text x="278.8" y="30.1">D</text>
<text x=".8" y="80.8">C</text>
<text x="278.8" y="80.8">C</text>
<text x=".8" y="131.4">B</text>
<text x="278.8" y="131.4">B</text>
<text x=".8" y="182.1">A</text>
<text x="278.8" y="182.1">A</text>
<text x="30.5" y="207.8">5</text>
<text x="85.5" y="207.8">4</text>
<text x="140.5" y="207.8">3</text>
<text x="195.5" y="207.8">2</text>
<text x="250.5" y="207.8">1</text>
</g>
<text font-size="2" fill="#00f" x="162.8" y="100.3">TOP</text>
<g font-size="1.4">
<text x="188" y="180.6">Copyright (c) 2008 by Terasic Technologies Inc. Taiwan.</text>
<text x="188" y="184.6">No part of this schematic design may be reproduced, duplicated, or used without the prior written permission of Terasic.</text>
<text x="188" y="182.6">All rights reserved.</text>
</g>
</svg>
